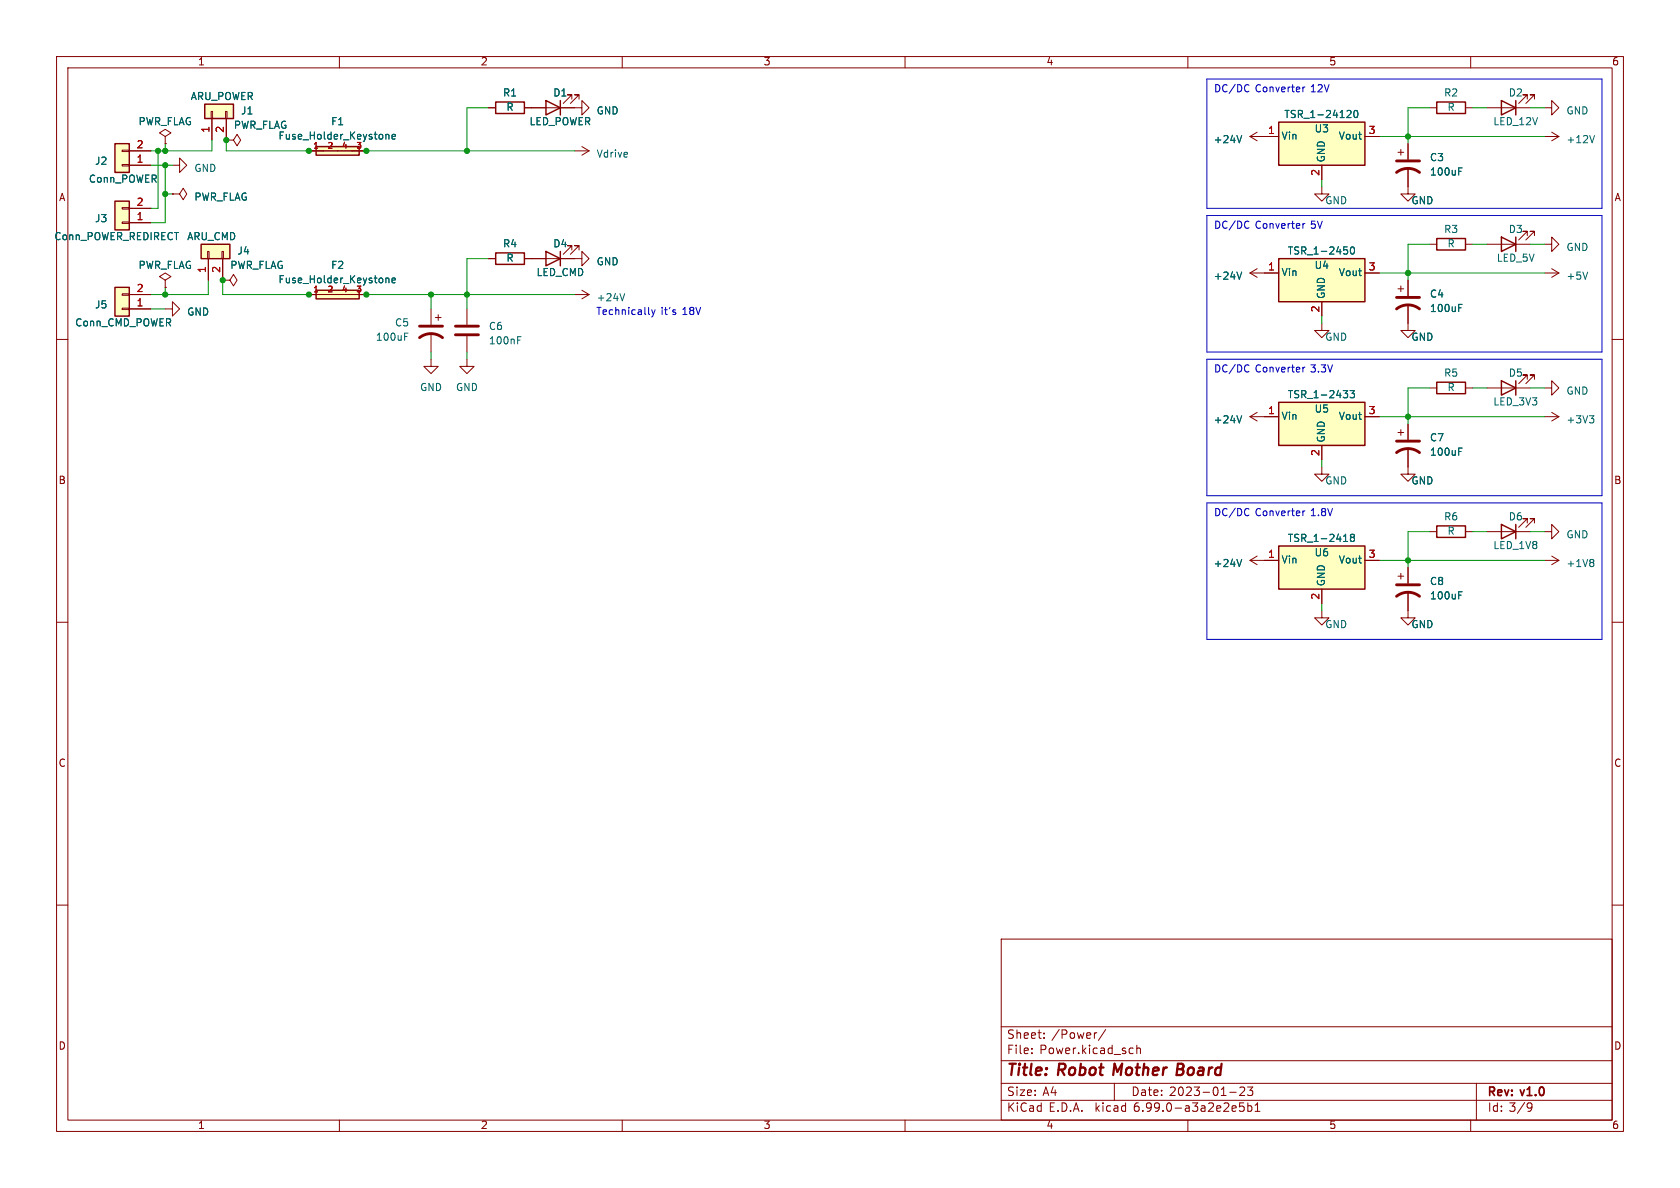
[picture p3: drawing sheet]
<svg xmlns="http://www.w3.org/2000/svg" width="297mm" height="210mm" viewBox="0 0 297 210" stroke-linecap="round" stroke-linejoin="round" font-family="sans-serif">
<g fill="none" stroke="#840000" stroke-width=".18">
<path d="M10 10h277v190h-277zM12 12h273v186h-273zM37.3 19.7h.3v1.3h-.3zM39.9 19.7h.2v1.3h-.2zM60 10v2M86.4 19.1h1.2M92.7 19.1h10.2v-1.3l1.2 1.3-1.2 1.2v-1.2M101.1 17.5v-.7h-.8h.8l-1.5 1.5M102.4 17.5v-.7h-.8h.8l-1.6 1.5M110 10v2M160 10v2M210 10v2"/>
<path d="M252.7 19.1h1.3M259.1 19.1h1.2M260 10v2M262.9 19.1h7.6M270 17.5v-.7h-.8h.8l-1.5 1.5M271.3 17.5v-.7h-.8h.8l-1.6 1.5M273 19.1h1.3v-1.3l1.3 1.3-1.3 1.2v-1.2M21.6 36.7h1.3v.3h-1.3zM21.6 39.2h1.3v.3h-1.3zM21.6 26.5h1.3v.3h-1.3zM21.6 29.1h1.3v.2h-1.3zM22.9 26.7h3.8"/>
<path d="M22.9 39.4h3.8M22.9 36.8h3.8M22.9 29.2h3.8M29.2 24.1l1-.6-1-.6-1 .6 1 .6v1.3M29.2 25.4h.1M30.5 29.2h1.2v-1.3l1.3 1.3-1.3 1.3v-1.3M30.5 34.3h1.2l.7-1 .6 1-.6 1-.7-1M30.5 34.3h.1M37.5 21v3.8M40 24.8h1.3l.6-1.1 .6 1.1-.6 1-.6-1M40 24.8h.1M40 21v3.8"/>
<path d="M54.6 26.7h10.2M101.6 26.7h2.5M102.9 25.9l1.2 .8M104.1 26.7l-1.2 .7M221 24.1l1.2 .8M221 24.1h5.1M222.2 23.4l-1.2 .7M233.7 33v1.3h1.2l-1.2 1.3-1.3-1.3h1.3M233.7 29.2v2.6M241.3 24.1h2.5M247.1 26.9h1.1M247.6 26.4v1"/>
<path d="M248.9 29.7v4.6h1.3l-1.3 1.3-1.3-1.3h1.3M248.9 25.4v2.8M273 24.1h2.6M274.3 23.4l1.3 .7M275.6 24.1l-1.3 .8M10 60h2M21.6 51.9h1.3v.3h-1.3zM21.6 54.5h1.3v.2h-1.3zM22.9 52.1h3.8M22.9 54.6h3.8M29.2 49.5l1-.6-1-.6-1 .6 1 .6v1.3M29.2 50.8h.1"/>
<path d="M29.2 54.6h1.3v-1.3l1.2 1.3-1.2 1.3v-1.3M36.7 44.5h.3v1.2h-.3zM36.8 45.7v3.8M39.2 44.5h.3v1.2h-.3zM39.4 49.5h1.2l.7-1 .6 1-.6 1-.7-1M39.4 49.5h.1M39.4 45.7v3.8M54.6 52.1h10.2M76.2 54.6v2.8M76.2 58.9v3.3M77 56.1h1M77.5 55.6v1"/>
<path d="M82.5 54.6v2.8M82.5 59.4v2.8M86.4 45.7h1.2M92.7 45.7h10.2v-1.2l1.2 1.2-1.2 1.3v-1.3M101.1 44.2v-.8h-.8h.8l-1.5 1.6M101.6 52.1h2.5M102.4 44.2v-.8h-.8h.8l-1.6 1.6M102.9 51.3l1.2 .8M104.1 52.1l-1.2 .7M221 48.3h5.1M221 48.3l1.2 .7M222.2 47.5l-1.2 .8"/>
<path d="M233.7 57.2v1.2h1.2l-1.2 1.3-1.3-1.3h1.3M233.7 53.3v2.6M241.3 48.3h2.5M247.1 51.1h1.1M247.6 50.5v1.1M248.9 53.8v4.6h1.3l-1.3 1.3-1.3-1.3h1.3M248.9 49.5v2.8M252.7 43.2h1.3M259.1 43.2h1.2M262.9 43.2h7.6M270 41.7v-.8h-.8h.8l-1.5 1.5M271.3 41.7v-.8h-.8h.8l-1.6 1.5"/>
<path d="M273 43.2h1.3v-1.3l1.3 1.3-1.3 1.3v-1.3M273 48.3h2.6M274.3 47.5l1.3 .8M275.6 48.3l-1.3 .7M285 60h2M76.2 63.5v1.3h1.3l-1.3 1.2-1.3-1.2h1.3M82.5 63.5v1.3h1.3l-1.3 1.2-1.2-1.2h1.2M221 73.7h5.1M221 73.7l1.2 .7M222.2 72.9l-1.2 .8M233.7 78.7v2.6M241.3 73.7h2.5"/>
<path d="M247.1 76.5h1.1M247.6 75.9v1.1M248.9 79.2v4.6h1.3l-1.3 1.3-1.3-1.3h1.3M248.9 74.9v2.8M252.7 68.6h1.3M259.1 68.6h1.2M262.9 68.6h7.6M270 67.1v-.8h-.8h.8l-1.5 1.5M271.3 67.1v-.8h-.8h.8l-1.6 1.5M273 68.6h1.3v-1.3l1.3 1.3-1.3 1.3v-1.3M273 73.7h2.6M274.3 72.9l1.3 .8"/>
<path d="M275.6 73.7l-1.3 .7M221 99.1h5.1M221 99.1l1.2 .7M222.2 98.3l-1.2 .8M233.7 82.6v1.2h1.2l-1.2 1.3-1.3-1.3h1.3M241.3 99.1h2.5M252.7 94h1.3M259.1 94h1.2M262.9 94h7.6M270 92.5v-.8h-.8h.8l-1.5 1.5M271.3 92.5v-.8h-.8h.8l-1.6 1.5M273 94h1.3v-1.3l1.3 1.3-1.3 1.3v-1.3"/>
<path d="M273 99.1h2.6M274.3 98.3l1.3 .8M275.6 99.1l-1.3 .7M10 110h2M233.7 108v1.2h1.2l-1.2 1.3-1.3-1.3h1.3M233.7 104.1v2.6M247.1 101.9h1.1M247.6 101.3v1.1M248.9 104.6v4.6h1.3l-1.3 1.3-1.3-1.3h1.3M248.9 100.3v2.8M285 110h2M10 160h2"/>
<path d="M285 160h2M177 166h108v32h-108zM60 198v2M110 198v2M160 198v2M177 194.5h108M177 191.5h108M177 187.5h108M177 181.5h108M185.8 193.2h1M186.5 192.7v1M192.3 182.6h.5v.3l-.7 .2"/>
<path d="M192.8 183.5l-.5 .1M193.5 182.6v1M193.9 182.6h-.3l-.1 .2M195.5 182l-1.3 1.9M197 191.5v3M198.8 185.8l.2 .2-.2 .3M198.8 185.3h.2M200.3 185.3h-.4l-.3 .2v.5l.2 .2h.5M201 185.4l.2-.1h.3l.1 1M201 184.8v1.5M210 198v2M215.3 195.5h.4l.1 .3-.7 .2"/>
<path d="M215.7 196.4l-.4 .1M216.4 195.1l.6-.1 .2 .1v.3l-.9 1.1h.9M217.4 193.1h1.1M217.8 196l.7-.2v-.3h-.5l-.2 .2 .1 .7h.6M219.2 192.3l.6-.1 .2 .1v.3l-.9 1.1h.9M219.9 195h-.7l-.1 .7 .2-.2 .5 .1 .2 .2-.1 .5-.2 .2-.6-.2M220.5 192.2h1l-.5 .5 .4 .2v.6l-.2 .2h-.4l-.3-.2M220.6 195.5h.4l.3 .2v.5l-.1 .2h-.6M220.6 195v1.5M221.9 196.5h.8M221.9 195.4l.4-.4v1.5M260 198v2"/>
<path d="M261 191.5v6.5M269.5 194.9l-1.2 1.9M270.8 195.6l-.3 .3h-.2l-.3-.3 .1-.6h.4l.3 .1a.99 .99 0 0 1-.4 1.4h-.3"/>
</g>
<path d="M272.8 192.3l.2 .4-.2 .8" fill="none" stroke="#840000" stroke-width=".3"/>
<path d="M213.8 188.7l-.2 1.3M214.4 188.7l-.4 .1-.3 .3M215.9 188.8a.66 .66 0 0 0-1 .3l-.1 .6 .2 .2 .1 .1 .6-.1M216 188l-.3 2" fill="none" stroke="#840000" stroke-width=".4"/>
<path d="M246.9 30.5a3.3 3.3 0 0 1 4.1 0M246.9 28.4h4.1M74.2 59.7a3.3 3.3 0 0 1 4 0M74.2 57.7h4M80.5 57.7h4.1M80.5 59.2h4.1M246.9 54.6a3.3 3.3 0 0 1 4.1 0M246.9 52.6h4.1M246.9 78h4.1M246.9 80a3.3 3.3 0 0 1 4.1 0M246.9 105.4a3.3 3.3 0 0 1 4.1 0M246.9 103.4h4.1" fill="none" stroke="#840000" stroke-width=".51"/>
<g fill="#ffffc2" stroke="#ffffc2" stroke-width=".18">
<path d="M226.1 71.1h15.2v7.6h-15.2z"/>
<path d="M226.1 45.7h15.2v7.6h-15.2z"/>
<path d="M226.1 96.5h15.2v7.6h-15.2z"/>
<path d="M55.9 25.9h7.6v1.5h-7.6z"/>
<path d="M36.2 18.4h5.1v2.6h-5.1z"/>
<path d="M55.9 51.3h7.6v1.5h-7.6z"/>
<path d="M35.6 43.2h5v2.5h-5z"/>
<path d="M20.3 50.8h2.6v5.1h-2.6z"/>
<path d="M20.3 35.6h2.6v5h-2.6z"/>
<path d="M20.3 25.4h2.6v5.1h-2.6z"/>
<path d="M226.1 21.6h15.2v7.6h-15.2z"/>
</g>
<g fill="none" stroke="#840000" stroke-width=".25">
<path d="M36.2 18.4h5.1v2.6h-5.1zM87.6 18h5.1v2.1h-5.1zM96.5 17.8l2.6 1.3-2.6 1.2zM99.1 17.8v2.5M254 18h5.1v2.1h-5.1zM265.4 17.8l2.6 1.3-2.6 1.2zM268 17.8v2.5M20.3 35.6h2.6v5h-2.6zM20.3 25.4h2.6v5.1h-2.6zM55.9 25.9h7.6v1.5h-7.6zM226.1 21.6h15.2v7.6h-15.2zM20.3 50.8h2.6v5.1h-2.6z"/>
<path d="M35.6 43.2h5v2.5h-5zM55.9 51.3h7.6v1.5h-7.6zM87.6 44.7h5.1v2h-5.1zM96.5 44.5l2.6 1.2-2.6 1.3zM99.1 44.5v2.5M226.1 45.7h15.2v7.6h-15.2zM254 42.2h5.1v2h-5.1zM265.4 41.9l2.6 1.3-2.6 1.3zM268 41.9v2.6M226.1 71.1h15.2v7.6h-15.2zM254 67.6h5.1v2h-5.1zM265.4 67.3l2.6 1.3-2.6 1.3z"/>
<path d="M268 67.3v2.6M226.1 96.5h15.2v7.6h-15.2zM254 93h5.1v2h-5.1zM265.4 92.7l2.6 1.3-2.6 1.3zM268 92.7v2.6"/>
</g>
<path d="M227.2 19.5h.7M227.5 19.5v1.3M239.6 19.5a.68 .68 0 0 1 .5 .7 .68 .68 0 0 1-.5 .6M69.3 24.2l.6-.1-.1-.3h-.3l-.2 .1 .1 .6h.4M69.3 49.6l.6-.1-.1-.3h-.3l-.2 .1 .1 .6h.4M227.8 43.6h.7M239.2 43.6a.79 .79 0 0 1 0 1.3M227.8 69h.7M238.7 69h.8l-.5 .5M239.2 69.5l.3 .3v.3l-.3 .2M227.8 94.4h.7M239.2 94.4l.3 .3-.3 .3 .2 .1 .1 .4-.3 .2" fill="none" stroke="#006464" stroke-width=".18"/>
<g fill="none" stroke="#0000c2" stroke-width=".18">
<path d="M213.4 14h69.8v22.8h-69.8zM233 15.1l.5-.1 .3 .3-.8 .9h.8M234.1 15l.4 1.2 .5-1.2M213.4 38.1h69.8v24.1h-69.8zM232.5 39.1h-.6l-.1 .6 .2-.1h.4l.1 .2v.4l-.2 .2-.5-.2M232.9 39.1l.4 1.3 .5-1.3M120.7 55.6h.7M121 54.5l.1-.2v1.3M122.2 54.9l-.3 .2 .1 .4 .2 .1 .3-.1 .2-.1-.1-.4-.2-.1M122.2 54.9l-.3-.3 .3-.3h.2l.3 .3-.3 .3M122.2 54.9h.2M123 54.3l.4 1.3 .5-1.3"/>
<path d="M213.4 63.5h69.8v24.1h-69.8zM233.6 64.5h.8l-.5 .5 .4 .1v.5l-.2 .2-.5-.2M234.7 64.5l.4 1.3 .5-1.3M213.4 88.9h69.8v24.1h-69.8zM233.9 90.4l-.3-.2 .3-.3h.2l.3 .2-.3 .3M233.9 90.4l-.3 .3 .1 .3 .2 .2 .3-.1 .2-.2v-.2l-.3-.3M233.9 90.4h.2M234.7 89.9l.4 1.3 .5-1.3"/>
</g>
<g fill="none" stroke="#009600" stroke-width=".18">
<path d="M86.4 19.1h-3.9v7.6M252.7 19.1h-3.8v6.3M260.3 19.1h2.6M270.5 19.1h2.5M26.7 29.2h3.8M27.9 26.7v10.1h-1.2M29.2 25.4v1.3M29.2 29.2v10.2h-2.5M29.2 34.3h1.3M37.5 24.8v1.9h-10.8M40 24.8v1.9h17.1M62.2 26.7h39.4"/>
<path d="M233.7 31.8v1.2M243.8 24.1h29.2M26.7 54.6h2.5M29.2 50.8v1.3M36.8 49.5v2.6h-10.1M39.4 49.5v2.6h17.7M62.2 52.1h39.4M76.2 52.1v2.5M86.4 45.7h-3.9v8.9M233.7 55.9v1.3M243.8 48.3h29.2M252.7 43.2h-3.8v6.3"/>
<path d="M260.3 43.2h2.6M270.5 43.2h2.5M76.2 62.2v1.3M82.5 62.2v1.3M243.8 73.7h29.2M252.7 68.6h-3.8v6.3M260.3 68.6h2.6M270.5 68.6h2.5M233.7 81.3v1.3M243.8 99.1h29.2M252.7 94h-3.8v6.3M260.3 94h2.6"/>
<path d="M270.5 94h2.5M233.7 106.7v1.3"/>
</g>
<g fill="#009600" stroke="#009600" stroke-width=".18">
<circle cx="64.8" cy="26.7" r=".46"/>
<circle cx="82.5" cy="52.1" r=".46"/>
<circle cx="76.2" cy="52.1" r=".46"/>
<circle cx="82.5" cy="26.7" r=".46"/>
<circle cx="64.8" cy="52.1" r=".46"/>
<circle cx="248.9" cy="73.7" r=".46"/>
<circle cx="248.9" cy="99.1" r=".46"/>
<circle cx="29.2" cy="34.3" r=".46"/>
<circle cx="29.2" cy="29.2" r=".46"/>
<circle cx="27.9" cy="26.7" r=".46"/>
<circle cx="54.6" cy="26.7" r=".46"/>
<circle cx="40" cy="24.8" r=".46"/>
<circle cx="29.2" cy="26.7" r=".46"/>
<circle cx="39.4" cy="49.5" r=".46"/>
<circle cx="54.6" cy="52.1" r=".46"/>
<circle cx="29.2" cy="52.1" r=".46"/>
<circle cx="248.9" cy="48.3" r=".46"/>
<circle cx="248.9" cy="24.1" r=".46"/>
</g>
<text font-size="2.8" fill="#840000" x="178" y="190.3">Title: Robot Mother Board</text>
<g font-size="2.1" fill="#840000">
<text x="178" y="183.8">Sheet: /Power/</text>
<text x="178" y="186.5">File: Power.kicad_sch</text>
<text x="178" y="196.7">KiCad E.D.A. kicad 6.99.0-a3a2e2e5b1</text>
<text x="178" y="193.9">Size: A4</text>
<text x="200" y="193.9">Date: 2023-01-23</text>
<text x="263" y="193.9">Rev: v1.0</text>
<text x="263" y="196.7">Id: 3/9</text>
</g>
<g font-size="1.8" fill="#840000">
<text x="35" y="11.6">1</text>
<text x="85" y="11.6">2</text>
<text x="135" y="11.6">3</text>
<text x="185" y="11.6">4</text>
<text x="235" y="11.6">5</text>
<text x="285" y="11.6">6</text>
<text x="10.3" y="35.6">A</text>
<text x="285.3" y="35.6">A</text>
<text x="10.3" y="85.7">B</text>
<text x="285.3" y="85.7">B</text>
<text x="10.3" y="135.6">C</text>
<text x="285.3" y="135.6">C</text>
<text x="10.3" y="185.7">D</text>
<text x="285.3" y="185.7">D</text>
<text x="35" y="199.7">1</text>
<text x="85" y="199.7">2</text>
<text x="135" y="199.7">3</text>
<text x="185" y="199.7">4</text>
<text x="235" y="199.7">5</text>
<text x="285" y="199.7">6</text>
</g>
<g font-size="1.8" fill="#006464">
<text x="33.5" y="17.8">ARU_POWER</text>
<text x="89" y="17.1">R1</text>
<text x="97.9" y="17.1">D1</text>
<text x="255.4" y="17.1">R2</text>
<text x="266.8" y="17.1">D2</text>
<text x="24.2" y="22.2">PWR_FLAG</text>
<text x="41.1" y="22.9">PWR_FLAG</text>
<text x="42.7" y="20.3">J1</text>
<text x="58.7" y="22.2">F1</text>
<text x="89.5" y="19.7">R</text>
<text x="93.5" y="22.2">LED_POWER</text>
<text x="105.5" y="20.3">GND</text>
<text x="228.2" y="21">TSR_1-24120</text>
<text x="232.5" y="23.5">U3</text>
<text x="255.9" y="19.7">R</text>
<text x="264.1" y="22.2">LED_12V</text>
<text x="276.9" y="20.3">GND</text>
<text x="16.9" y="29.2">J2</text>
<text x="49.9" y="24.8">Fuse_Holder_Keystone</text>
<text x="105.6" y="27.9">Vdrive</text>
<text x="215" y="25.4">+24V</text>
<text x="226.6" y="24.8">Vin</text>
<text x="234.3" y="28.7" transform="rotate(-90 234.3 28.7)">GND</text>
<text x="236.9" y="24.8">Vout</text>
<text x="252.9" y="28.6">C3</text>
<text x="277.4" y="25.4">+12V</text>
<text x="15.7" y="32.4">Conn_POWER</text>
<text x="34.1" y="35.6">PWR_FLAG</text>
<text x="34.3" y="30.5">GND</text>
<text x="253.2" y="31.1">100uF</text>
<text x="16.9" y="39.4">J3</text>
<text x="234.3" y="36.2">GND</text>
<text x="249.5" y="36.2">GND</text>
<text x="255.4" y="41.3">R3</text>
<text x="266.8" y="41.3">D3</text>
<text x="9.5" y="42.5">Conn_POWER_REDIRECT</text>
<text x="24.2" y="47.6">PWR_FLAG</text>
<text x="33" y="42.5">ARU_CMD</text>
<text x="40.5" y="47.6">PWR_FLAG</text>
<text x="42.1" y="45.1">J4</text>
<text x="58.7" y="47.6">F2</text>
<text x="89" y="43.8">R4</text>
<text x="89.5" y="46.4">R</text>
<text x="97.9" y="43.8">D4</text>
<text x="105.5" y="47">GND</text>
<text x="228.7" y="45.1">TSR_1-2450</text>
<text x="232.5" y="47.6">U4</text>
<text x="255.9" y="43.8">R</text>
<text x="264.6" y="46.4">LED_5V</text>
<text x="276.9" y="44.5">GND</text>
<text x="49.9" y="50.2">Fuse_Holder_Keystone</text>
<text x="94.8" y="48.9">LED_CMD</text>
<text x="105.9" y="53.3">+24V</text>
<text x="215" y="49.5">+24V</text>
<text x="226.6" y="48.9">Vin</text>
<text x="234.3" y="52.8" transform="rotate(-90 234.3 52.8)">GND</text>
<text x="236.9" y="48.9">Vout</text>
<text x="252.9" y="52.7">C4</text>
<text x="277.3" y="49.5">+5V</text>
<text x="13.3" y="57.8">Conn_CMD_POWER</text>
<text x="16.9" y="54.6">J5</text>
<text x="33.1" y="55.9">GND</text>
<text x="69.9" y="57.8">C5</text>
<text x="86.5" y="58.4">C6</text>
<text x="253.2" y="55.2">100uF</text>
<text x="66.8" y="60.3">100uF</text>
<text x="86.8" y="61">100nF</text>
<text x="234.3" y="60.3">GND</text>
<text x="249.5" y="60.3">GND</text>
<text x="74.2" y="69.2">GND</text>
<text x="80.6" y="69.2">GND</text>
<text x="228.7" y="70.5">TSR_1-2433</text>
<text x="255.4" y="66.7">R5</text>
<text x="255.9" y="69.2">R</text>
<text x="264.1" y="71.8">LED_3V3</text>
<text x="266.8" y="66.7">D5</text>
<text x="276.9" y="69.9">GND</text>
<text x="215" y="74.9">+24V</text>
<text x="226.6" y="74.3">Vin</text>
<text x="232.5" y="73">U5</text>
<text x="236.9" y="74.3">Vout</text>
<text x="277.4" y="74.9">+3V3</text>
<text x="234.3" y="78.2" transform="rotate(-90 234.3 78.2)">GND</text>
<text x="252.9" y="78.1">C7</text>
<text x="253.2" y="80.6">100uF</text>
<text x="234.3" y="85.7">GND</text>
<text x="249.5" y="85.7">GND</text>
<text x="228.7" y="95.9">TSR_1-2418</text>
<text x="255.4" y="92.1">R6</text>
<text x="255.9" y="94.6">R</text>
<text x="266.8" y="92.1">D6</text>
<text x="276.9" y="95.3">GND</text>
<text x="215" y="100.3">+24V</text>
<text x="226.6" y="99.7">Vin</text>
<text x="232.5" y="98.4">U6</text>
<text x="236.9" y="99.7">Vout</text>
<text x="264.1" y="97.2">LED_1V8</text>
<text x="277.4" y="100.3">+1V8</text>
<text x="234.3" y="103.6" transform="rotate(-90 234.3 103.6)">GND</text>
<text x="252.9" y="103.5">C8</text>
<text x="253.2" y="106">100uF</text>
<text x="234.3" y="111.1">GND</text>
<text x="249.5" y="111.1">GND</text>
</g>
<g font-size="1.8" fill="#0000c2">
<text x="214.6" y="16.5">DC/DC Converter 12V</text>
<text x="214.6" y="40.6">DC/DC Converter 5V</text>
<text x="105.4" y="55.9">Technically it's 18V</text>
<text x="214.6" y="66">DC/DC Converter 3.3V</text>
<text x="214.6" y="91.4">DC/DC Converter 1.8V</text>
</g>
<g font-size="1.8" fill="#a90000">
<text x="37.2" y="23.4" transform="rotate(-90 37.2 23.4)">1</text>
<text x="39.8" y="23.4" transform="rotate(-90 39.8 23.4)">2</text>
<text x="224.3" y="23.9">1</text>
<text x="242.1" y="23.9">3</text>
<text x="24.3" y="29">1</text>
<text x="24.3" y="26.4">2</text>
<text x="233.4" y="31" transform="rotate(-90 233.4 31)">2</text>
<text x="24.3" y="39.1">1</text>
<text x="24.3" y="36.6">2</text>
<text x="24.3" y="51.8">2</text>
<text x="36.6" y="48.1" transform="rotate(-90 36.6 48.1)">1</text>
<text x="39.1" y="48.1" transform="rotate(-90 39.1 48.1)">2</text>
<text x="224.3" y="48">1</text>
<text x="242.1" y="48">3</text>
<text x="24.3" y="54.4">1</text>
<text x="233.4" y="55.1" transform="rotate(-90 233.4 55.1)">2</text>
<text x="224.3" y="73.4">1</text>
<text x="242.1" y="73.4">3</text>
<text x="233.4" y="80.5" transform="rotate(-90 233.4 80.5)">2</text>
<text x="224.3" y="98.8">1</text>
<text x="242.1" y="98.8">3</text>
<text x="233.4" y="105.9" transform="rotate(-90 233.4 105.9)">2</text>
</g>
<g font-size="1.4" fill="#a90000">
<text x="55.5" y="26.4">1</text>
<text x="58" y="26.4">2</text>
<text x="60.6" y="26.4">4</text>
<text x="63.1" y="26.4">3</text>
<text x="55.5" y="51.8">1</text>
<text x="58" y="51.8">2</text>
<text x="60.6" y="51.8">4</text>
<text x="63.1" y="51.8">3</text>
</g>
</svg>
